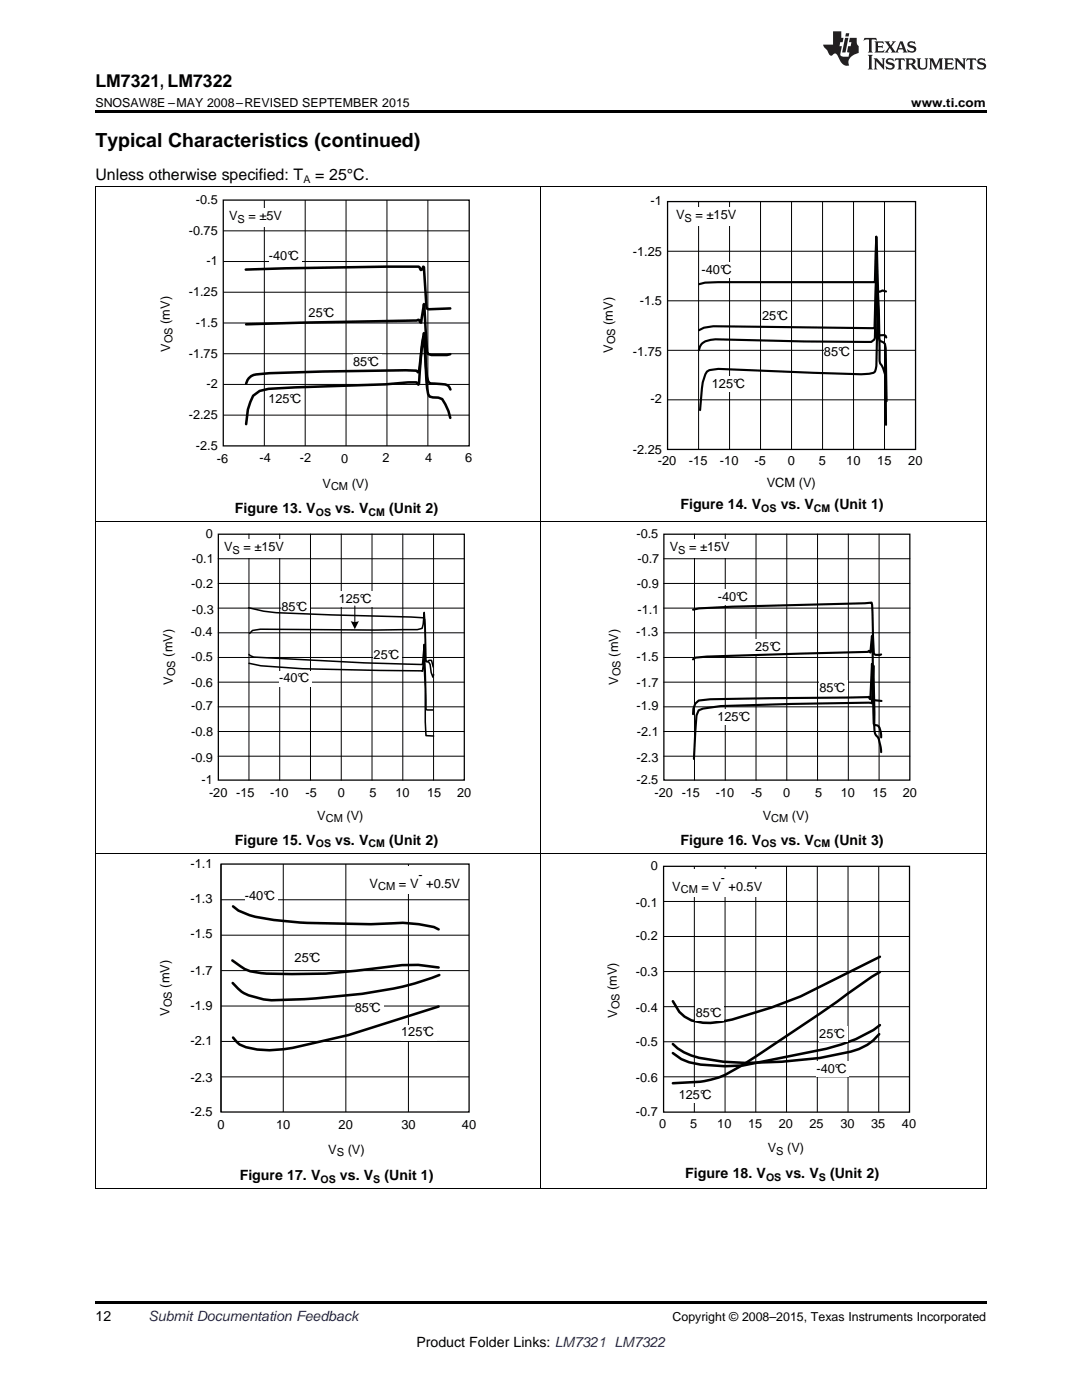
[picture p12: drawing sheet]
<svg xmlns="http://www.w3.org/2000/svg" width="216mm" height="279mm" viewBox="0 0 216 279" stroke-linecap="round" stroke-linejoin="round" font-family="sans-serif">
<path d="M19 259.7h177.8v.5h-177.8z" fill="#000"/>
<g fill="none" stroke="#000" stroke-width=".2">
<path d="M19.1 170.3v67M44.1 172.5v49.4M44.1 179.6h49.5M56.5 172.4v49.5M69 172.4v49.5M81.5 172.4v49.5M107.9 170.3v67M196.8 170.3v67M44.1 193.7h49.5M44.1 186.6h49.5M44.1 214.9h49.5M44.1 207.8h49.5"/>
<path d="M44.1 200.8h49.5M19 237.2h177.8"/>
</g>
<path d="M46.4 191.7a9.3 9.3 0 0 0 6.8 2.6h11.8l6-.6 9.2-1.1h3.3l4 .5M46.5 180.9l1.1 .8 2.2 .9a53.8 53.8 0 0 0 11.5 1.6l12.7 .2 6.4-.2 3.2 .2 3 .6 .9 .5M87.7 194.6a58.1 58.1 0 0 1-15.4 3.7l-9.4 1-8.7 .3a10.2 10.2 0 0 1-6.7-2.3l-1.1-1.1M87.5 200.9l-18 5.7-11.1 2.5a20.3 20.3 0 0 1-9.3-.1l-1.3-.5-1.3-1.4" fill="none" stroke="#000" stroke-width=".51"/>
<path d="M44.1 172.4h49.5v49.5h-49.5z" fill="none" stroke="#000" stroke-width=".26"/>
<g fill="#fff">
<path d="M48.9 177.4h6.5v3.1h-6.5z" fill-rule="evenodd"/>
<path d="M58.8 189.8h5.7v3h-5.7z" fill-rule="evenodd"/>
<path d="M70.8 199.6h5.7v3.1h-5.7z" fill-rule="evenodd"/>
<path d="M80 204.5h7.2v3.1h-7.2z" fill-rule="evenodd"/>
<path d="M73.7 173h18.1v5.5h-18.1z" fill-rule="evenodd"/>
</g>
<path d="M175.6 190.9l-15.9 8-5.7 2.2-7.9 2.4a14.3 14.3 0 0 1-8.1 .2l-1.4-.8-1-1-1.3-2.1M175.6 194l-1.6 .9a488 488 0 0 1-25.8 17.7 18 18 0 0 1-8.5 3.3l-5.4 .3M175.4 206.4a9.9 9.9 0 0 1-5.6 3.5 88.3 88.3 0 0 1-25.5 2l-4.8-.8a10.3 10.3 0 0 1-5.2-2.7M175.6 204.6a27.6 27.6 0 0 1-10.7 4.7l-10.8 2.2a33.6 33.6 0 0 1-16.6 .5l-1.6-.6-1.6-1.2" fill="none" stroke="#000" stroke-width=".51"/>
<g fill="none" stroke="#000" stroke-width=".2">
<path d="M132.4 179.9h49.1M138.6 172.9v49.1M144.7 172.9v49.1M150.8 172.9v49.1M156.9 172.9v49.1M163.1 172.9v49.1M169.2 172.9v49.1M175.3 172.9v49.1M132.4 193.9h49.1M132.4 186.9h49.1M132.4 214.9h49.1M132.4 207.9h49.1"/>
<path d="M132.4 200.9h49.1"/>
</g>
<path d="M132.4 172.9h49.1v49.1h-49.1z" fill="none" stroke="#000" stroke-width=".25"/>
<g fill="#fff">
<path d="M134.1 173.6h18v5.4h-18z" fill-rule="evenodd"/>
<path d="M138.8 200.6h5.7v3h-5.7z" fill-rule="evenodd"/>
<path d="M135.4 217h7.1v3h-7.1z" fill-rule="evenodd"/>
<path d="M162.9 211.8h6.6v3h-6.6z" fill-rule="evenodd"/>
<path d="M163.5 204.8h5.7v3.1h-5.7z" fill-rule="evenodd"/>
</g>
<g fill="none" stroke="#000" stroke-width=".2">
<path d="M19.1 104.2v66.1M43.5 111.5h49.2M43.5 116.4h49.2M49.7 106.6v49.1M55.8 106.6v49.1M62 106.6v49.1M68.1 106.6v49.1M74.2 106.6v49.1M80.4 106.6v49.1M86.5 106.6v49.1M107.9 104.2v66.1M196.8 104.2v66.1"/>
<path d="M43.5 121.4h49.2M43.5 126.3h49.2M43.5 131.2h49.2M43.5 136.1h49.2M43.5 141.1h49.2M43.5 146h49.2M43.5 150.9h49.2M19 170.3h177.8"/>
</g>
<path d="M43.6 106.6h49v49.1h-49z" fill="none" stroke="#000" stroke-width=".25"/>
<g fill="#fff">
<path d="M44.7 107.6h12v3.6h-12z" fill-rule="evenodd"/>
<path d="M55.7 133.9h6.5v3.1h-6.5z" fill-rule="evenodd"/>
<path d="M74.5 129.2h5.7v3.1h-5.7z" fill-rule="evenodd"/>
<path d="M56.2 119.6h5.7v3h-5.7z" fill-rule="evenodd"/>
<path d="M67.6 118h7.1v3.1h-7.1z" fill-rule="evenodd"/>
</g>
<path d="M70.8 120.9v3.4" fill="none" stroke="#000" stroke-width=".21"/>
<path d="M70 123.9a1.84 1.84 0 0 0 1.6 0l-.8 1.7z" fill-rule="evenodd" fill="#000"/>
<path d="M49.6 121.3l3 .7 2.5 .3 29.3 1 .3 .3 .2 8.2 .1 .3h.3l.3-.3h.5l.3 1.3M49.7 130.6l.9 .5a718.2 718.2 0 0 0 33.7 1.5l.3-4 .4 13 1.4 .1M49.7 132.4l2.4 .5 8.2 .6 24 .5 .3-2.4 .3 5.7 .1 9.5 1.5 .1M49.8 126.4l.6-.6 1.6-.2 22.8 .1h8.5l.9-.3 .4-3.2 .4 9.8 .5 .1 .3 .5 .2 1.6 .4 .9 .1-.5" fill="none" stroke="#000" stroke-width=".3"/>
<path d="M132.5 106.6h49v49.1h-49z" fill="none" stroke="#000" stroke-width=".25"/>
<g fill="none" stroke="#000" stroke-width=".2">
<path d="M132.4 111.5h49.2M132.4 116.4h49.2M138.6 106.6v49.1M144.7 106.6v49.1M150.9 106.6v49.1M157 106.6v49.1M163.1 106.6v49.1M169.3 106.6v49.1M175.4 106.6v49.1M132.4 121.4h49.2M132.4 126.3h49.2M132.4 131.2h49.2"/>
<path d="M132.4 136.1h49.2M132.4 141.1h49.2M132.4 146h49.2M132.4 150.9h49.2"/>
</g>
<g fill="#fff">
<path d="M133.6 107.6h12v3.6h-12z" fill-rule="evenodd"/>
<path d="M143.3 117.7h6.5v3.1h-6.5z" fill-rule="evenodd"/>
<path d="M150.7 127.5h5.7v3.1h-5.7z" fill-rule="evenodd"/>
<path d="M163.5 135.9h5.7v3h-5.7z" fill-rule="evenodd"/>
<path d="M143.1 141.6h7.1v3.1h-7.1z" fill-rule="evenodd"/>
</g>
<path d="M138.3 131.6l.4-.4 2.3-.2 32.2-.9 .2-.2 .3 .3 .3-3.3 .3 12.8 1.6 .2M138.3 121.7l1.2-.3 6.7-.3 27.7-.8 .5 10.2 .3 .2 1.1-.1M138.3 142.5l.1-1.1 .3-1 .7-.6 2.3-.2 31.7-.5 .3 .5 .3-7.1 .3 11.9 .2 .3 .5 .1a1.93 1.93 0 0 1 .8 1.9v.5M175.8 150.1l-.1-1a3.9 3.9 0 0 0-1.1-2.7l-.2-1.5-.1-12.1-.3 7.6-.6-.2-15.5 .3-14.1 .4-3.6 .5-.8 .4-.4 1-.5 8.7" fill="none" stroke="#000" stroke-width=".42"/>
<g fill="none" stroke="#000" stroke-width=".2">
<path d="M19.1 37.3v66.9M52.7 39.9v49.1M60.9 39.9v49.1M69 39.9v49.1M77.2 39.9v49.1M85.4 39.9v49.1M107.9 37.3v66.9M196.8 37.3v66.9M44.6 58.3h49M44.6 52.2h49M44.6 46.1h49M44.6 76.7h49"/>
<path d="M44.6 70.6h49M44.6 64.5h49M44.6 82.8h49M19 104.2h177.8"/>
</g>
<path d="M44.6 39.9h49v49.1h-49z" fill="none" stroke="#000" stroke-width=".25"/>
<g fill="#fff">
<path d="M53.7 49.6h6.5v3h-6.5z" fill-rule="evenodd"/>
<path d="M61.6 61.1h5.7v3h-5.7z" fill-rule="evenodd"/>
<path d="M70.5 70.8h5.6v3h-5.6z" fill-rule="evenodd"/>
<path d="M53.6 78.1h7v3h-7z" fill-rule="evenodd"/>
</g>
<path d="M49 53.8l7.9-.2 26.6-.4 .5 .7 .2-.1 .3-.6 .1 .1 .6 8.3 .3 .1 4.3-.1M49.1 64.7l34-.7 .4-.2 .3 .5 .2 .1 .6-3.7 .6 9.5 .2 .4 .7 .3h3.1l.6-.2M49.1 76.6a2.28 2.28 0 0 1 2-1.9l2.7-.2 10.6-.4 16.6-.2 2.1 .1 .3 .3 .2-.2 1-7.6 .4 6.5 .2 2.1 .2 1 .4 .4 3.1 .2 .5 .2 .5 .8M89.8 83.4l-.3-1.3-1.3-2.5-.7-.2-1.8-.3-.3-.5-.3-2.6-.6-8.9-.4 3-.5 6.4-.1 .3-.4-.5h-1.7l-4.5 .4-23.3 .9-1.8 .4-1.3 1-1 2.7-.4 2.9" fill="none" stroke="#000" stroke-width=".51"/>
<path d="M45.7 41.6h10.6v3.6h-10.6z" fill-rule="evenodd" fill="#fff"/>
<path d="M133.2 50.1h49.5M139.4 40.2v49.5M145.6 40.2v49.5M151.8 40.2v49.5M157.9 40.2v49.5M164.1 40.2v49.5M170.3 40.2v49.5M176.5 40.2v49.5M133.2 79.8h49.5M133.2 69.9h49.5M133.2 60h49.5" fill="none" stroke="#000" stroke-width=".2"/>
<path d="M133.2 40.2h49.5v49.5h-49.5z" fill="none" stroke="#000" stroke-width=".26"/>
<path d="M139.5 56.7l1.2-.3 2.6-.1h31.3l.3-9.1 .3 11.1 .9-.3 .7 .2M139.5 69.9a2.33 2.33 0 0 1 2.3-2.1l1-.1 17.7 .4 13.4 .1 .5-.4 .2-.3 .3-13.6 .2 12.9 .4 1.2 .8 .3 .3 .3 .1 .9 .2 10.6M139.5 65.9l1-.5 1.8-.3 32.2 .4 .4-12.8 .4 14.2h1.2l.3 .5M139.7 81.8l.5-5.5 .5-1.6 .4-.5 .5-.3 1.7-.3 28.5 1.1 2.5-.3 .3-.2 .3-1.2 .3-14.7 .4 14.2a5.9 5.9 0 0 1 1.1 4.7l.1 7.6" fill="none" stroke="#000" stroke-width=".43"/>
<g fill="#fff">
<path d="M134.9 41.4h12.1v3.6h-12.1z" fill-rule="evenodd"/>
<path d="M140 52.4h6.5v3.1h-6.5z" fill-rule="evenodd"/>
<path d="M152.1 61.6h5.7v3.1h-5.7z" fill-rule="evenodd"/>
<path d="M164.4 68.7h5.7v3.1h-5.7z" fill-rule="evenodd"/>
<path d="M142 75.1h7.2v3h-7.2z" fill-rule="evenodd"/>
</g>
<path d="M19 37.2h177.8" fill="none" stroke="#000" stroke-width=".2"/>
<path d="M19 22h177.8v.5h-177.8z" fill="#000"/>
<g fill="#231f20">
<path d="M172.5 7.6l-.1 .5 .4-.2h.6v.1v2.1l-.2 .4h.9l-.2-.4v-2.1l.1-.1h.5l.5 .2-.2-.5zM174.5 8.3l.2 .3v1.5l-.2 .4h1.8l.2-.6a1.04 1.04 0 0 1-1.3 .2v-.7h.6l.3 .2v-.6l-.3 .2h-.6v-.6l.8-.1 .4 .3-.2-.5zM176.5 8.3l.9 1.1-.9 1.1h.8l-.2-.2 .4-.7 .5 .7-.2 .2h1.5l-.2-.2 .2-.4h.9l.1 .4-.2 .2h1l-.3-.3-.7-1.9h-.5l-.9 2-.8-1 .9-1h-.8l.1 .3-.4 .5-.3-.6 .1-.2zM179.7 8.6l.4 1h-.7zM181.3 8.4a.63 .63 0 0 0-.2 .7 .63 .63 0 0 0 .6 .4l.6 .2 .1 .2a.75 .75 0 0 1-.7 .4 .75 .75 0 0 1-.6-.5l.1 .7 .1-.1a1.11 1.11 0 0 0 1.5-.6 1.13 1.13 0 0 0-1.2-.8l-.1-.4a1.04 1.04 0 0 1 1.2 .2l-.2-.5-.2 .1-.4-.2zM173.2 10.9l.2 .4v2.2l-.2 .4h1l-.3-.4v-2.2l.3-.4zM174.3 11.6l.3 .4v1.5l-.3 .4h.8l-.2-.4v-1.3l1.5 1.7v-1.9l.2-.4h-.7l.2 .4v.9l-1.1-1.3zM177 11.8a.62 .62 0 0 0-.2 .7 .62 .62 0 0 0 .6 .4l.6 .1 .1 .3a.76 .76 0 0 1-.7 .3 .76 .76 0 0 1-.7-.4l.2 .7 .1-.1a1.11 1.11 0 0 0 1.5-.6 1.13 1.13 0 0 0-1.2-.8l-.1-.4a1.04 1.04 0 0 1 1.2 .2l-.2-.6-.2 .1-.5-.1zM178.7 11.6l-.2 .6a.61 .61 0 0 1 .8-.3v1.6l-.2 .4h.9l-.2-.4v-1.6a.63 .63 0 0 1 .7 .3l-.1-.6zM180.6 11.6l.3 .4v1.5l-.3 .4h1l-.2-.2-.1-.8 .6 .2a.76 .76 0 0 0 1.2 .7l-1-1a.58 .58 0 0 0 .6-.5 .58 .58 0 0 0-.5-.6zM181.4 11.9h.1a.45 .45 0 0 1 .5 .1 .45 .45 0 0 1 .1 .5l-.8 .2zM182.9 11.6l.2 .2a2.17 2.17 0 0 0 .3 1.9 .99 .99 0 0 0 1.6-.6v-1.1l.2-.4h-.7l.2 .2a1.92 1.92 0 0 1-.2 1.8 .6 .6 0 0 1-.9-.5v-1.1l.2-.4zM185.4 11.6l.2 .4v1.5l-.2 .4h.7l-.2-.4v-1.4l.8 1.8 .8-1.8v1.4l-.2 .4h.9l-.2-.4v-1.5l.2-.4h-.8l-.6 1.5-.6-1.5zM188.4 11.6l.2 .4v1.5l-.2 .4h1.8l.1-.6a1.04 1.04 0 0 1-1.2 .1v-.6h.5l.4 .2v-.6l-.4 .2h-.5v-.7h.8l.3 .3-.1-.6zM190.5 11.6l.2 .4v1.5l-.2 .4h.7l-.2-.4v-1.3l1.5 1.7v-1.9l.2-.4h-.7l.2 .4v.9l-1.1-1.3zM192.9 11.6l-.1 .6a.61 .61 0 0 1 .7-.3l.1 1.6-.3 .4h1l-.3-.4 .1-1.6a.63 .63 0 0 1 .7 .3l-.1-.6zM195.2 11.8a.62 .62 0 0 0-.2 .7 .62 .62 0 0 0 .6 .4l.6 .1 .1 .3a.76 .76 0 0 1-.7 .3 .76 .76 0 0 1-.6-.4l.1 .7 .1-.1a1.11 1.11 0 0 0 1.6-.6 1.13 1.13 0 0 0-1.3-.8l-.1-.4a1.04 1.04 0 0 1 1.2 .2l-.1-.6-.2 .1-.5-.1z"/>
<path d="M166.2 6.3v2.6h-1.9v.4l.8 .9a.91 .91 0 0 0 1 .8 .56 .56 0 0 1 .5-.3 .56 .56 0 0 1 .5 .3l.4 .8a1.53 1.53 0 0 0 1.9 1.2 1.54 1.54 0 0 1 1-2.1l.9-.3v-1.4a1.52 1.52 0 0 1-.4-1.6h-1.3l-.2 .8h.5l-.2 .8h-.5l-.1 1v.2l.4 .1-.2 .8a1.93 1.93 0 0 1-1.6-.3l.3-1.8h-.5l.2-.8h.4l.2-.8h-.4v-1.3zM168.6 7.6l-.6 2.9h.7l.6-2.9zM168.8 6.6l-.1 .7h.6l.2-.7z"/>
</g>
<text font-size="3.9" x="19" y="29.3">Typical Characteristics (continued)</text>
<text font-size="3.5" x="19" y="17.3">LM7321, LM7322</text>
<g font-size="3.2">
<text x="19" y="36">Unless otherwise specified: T</text>
<text x="62.9" y="36">= 25°C.</text>
</g>
<g font-size="2.8">
<text x="135.8" y="101.7">Figure 14. V</text>
<text x="155.8" y="101.7">vs. V</text>
<text x="166.5" y="101.7">(Unit 1)</text>
<text x="46.9" y="102.4">Figure 13. V</text>
<text x="66.9" y="102.4">vs. V</text>
<text x="77.6" y="102.4">(Unit 2)</text>
<text x="46.9" y="168.6">Figure 15. V</text>
<text x="66.9" y="168.6">vs. V</text>
<text x="77.6" y="168.6">(Unit 2)</text>
<text x="135.8" y="168.6">Figure 16. V</text>
<text x="155.8" y="168.6">vs. V</text>
<text x="166.5" y="168.6">(Unit 3)</text>
<text x="47.8" y="235.5">Figure 17. V</text>
<text x="67.8" y="235.5">vs. V</text>
<text x="76.7" y="235.5">(Unit 1)</text>
<text x="136.7" y="235.1">Figure 18. V</text>
<text x="156.7" y="235.1">vs. V</text>
<text x="165.6" y="235.1">(Unit 2)</text>
<text x="19" y="263.6">12</text>
<text x="83.1" y="268.9">Product Folder Links: LM7321 LM7322</text>
</g>
<text font-size="2.8" fill="#0000c8" x="29.6" y="263.6">Submit Documentation Feedback</text>
<g font-size="2.6">
<text x="129.8" y="41">-1</text>
<text x="134.9" y="43.8">V</text>
<text x="138.8" y="43.8">= ±15V</text>
<text x="126.3" y="51">-1.25</text>
<text x="140" y="54.7">-40°C</text>
<text x="122.3" y="64.8" transform="rotate(-90 122.3 64.8)">(mV)</text>
<text x="127.7" y="60.9">-1.5</text>
<text x="152.1" y="63.9">25°C</text>
<text x="122.3" y="70.5" transform="rotate(-90 122.3 70.5)">V</text>
<text x="126.3" y="71">-1.75</text>
<text x="164.4" y="71">85°C</text>
<text x="142" y="77.4">125°C</text>
<text x="129.8" y="80.5">-2</text>
<text x="126.3" y="90.5">-2.25</text>
<text x="131.3" y="92.9">-20</text>
<text x="137.5" y="92.8">-15</text>
<text x="143.7" y="92.8">-10</text>
<text x="150.6" y="92.8">-5</text>
<text x="157.2" y="92.8">0</text>
<text x="163.4" y="92.8">5</text>
<text x="168.8" y="92.8">10</text>
<text x="175" y="92.8">15</text>
<text x="181.2" y="92.8">20</text>
<text x="153" y="97.2">VCM (V)</text>
<text x="38" y="173.3">-1.1</text>
<text x="48.9" y="179.7">-40°C</text>
<text x="73.7" y="177.2">V</text>
<text x="79.6" y="177.2">= V +0.5V</text>
<text x="38" y="180.3">-1.3</text>
<text x="38" y="187.1">-1.5</text>
<text x="33.8" y="197.1" transform="rotate(-90 33.8 197.1)">(mV)</text>
<text x="38" y="194.6">-1.7</text>
<text x="58.8" y="192.1">25°C</text>
<text x="33.8" y="202.7" transform="rotate(-90 33.8 202.7)">V</text>
<text x="38" y="201.7">-1.9</text>
<text x="70.8" y="201.9">85°C</text>
<text x="38" y="208.5">-2.1</text>
<text x="80" y="206.8">125°C</text>
<text x="38" y="215.9">-2.3</text>
<text x="38" y="222.7">-2.5</text>
<text x="43.4" y="225.2">0</text>
<text x="55.1" y="225.2">10</text>
<text x="67.6" y="225.2">20</text>
<text x="80.1" y="225.2">30</text>
<text x="92.2" y="225.2">40</text>
<text x="65.5" y="230.3">V</text>
<text x="69.4" y="230.3">(V)</text>
</g>
<g font-size="2.5">
<text x="19" y="21.4">SNOSAW8E –MAY 2008–REVISED SEPTEMBER 2015</text>
<text x="181.8" y="21.4">www.ti.com</text>
<text x="39.1" y="40.7">-0.5</text>
<text x="37.7" y="46.8">-0.75</text>
<text x="45.7" y="44">V</text>
<text x="49.6" y="44">= ±5V</text>
<text x="41.2" y="53">-1</text>
<text x="53.7" y="51.9">-40°C</text>
<text x="37.7" y="59.1">-1.25</text>
<text x="33.9" y="64.6" transform="rotate(-90 33.9 64.6)">(mV)</text>
<text x="39.1" y="65.2">-1.5</text>
<text x="61.6" y="63.4">25°C</text>
<text x="33.9" y="70.2" transform="rotate(-90 33.9 70.2)">V</text>
<text x="37.7" y="71.4">-1.75</text>
<text x="41.2" y="77.5">-2</text>
<text x="70.5" y="73.1">85°C</text>
<text x="37.7" y="83.7">-2.25</text>
<text x="53.6" y="80.4">125°C</text>
<text x="39.1" y="89.8">-2.5</text>
<text x="43.3" y="92.3">-6</text>
<text x="51.8" y="92.3">-4</text>
<text x="59.8" y="92.3">-2</text>
<text x="68" y="92.4">0</text>
<text x="76.3" y="92.3">2</text>
<text x="84.9" y="92.3">4</text>
<text x="92.8" y="92.3">6</text>
<text x="64.4" y="97.4">V</text>
<text x="70.2" y="97.4">(V)</text>
<text x="41.1" y="107.4">0</text>
<text x="127" y="107.4">-0.5</text>
<text x="38.3" y="112.4">-0.1</text>
<text x="44.7" y="110">V</text>
<text x="48.6" y="110">= ±15V</text>
<text x="127.2" y="112.4">-0.7</text>
<text x="133.6" y="110">V</text>
<text x="137.5" y="110">= ±15V</text>
<text x="38.2" y="117.3">-0.2</text>
<text x="127.1" y="117.3">-0.9</text>
<text x="38.3" y="122.6">-0.3</text>
<text x="56.2" y="121.8">85°C</text>
<text x="67.6" y="120.3">125°C</text>
<text x="127.2" y="122.6">-1.1</text>
<text x="143.3" y="120">-40°C</text>
<text x="34.5" y="131.1" transform="rotate(-90 34.5 131.1)">(mV)</text>
<text x="38.1" y="126.8">-0.4</text>
<text x="38.1" y="131.9">-0.5</text>
<text x="74.5" y="131.5">25°C</text>
<text x="123.4" y="131.1" transform="rotate(-90 123.4 131.1)">(mV)</text>
<text x="127" y="126.8">-1.3</text>
<text x="127" y="131.9">-1.5</text>
<text x="150.7" y="129.8">25°C</text>
<text x="34.5" y="136.6" transform="rotate(-90 34.5 136.6)">V</text>
<text x="38.1" y="137.1">-0.6</text>
<text x="55.7" y="136.2">-40°C</text>
<text x="123.4" y="136.6" transform="rotate(-90 123.4 136.6)">V</text>
<text x="127" y="137.1">-1.7</text>
<text x="38.1" y="141.6">-0.7</text>
<text x="127" y="141.6">-1.9</text>
<text x="143.1" y="143.9">125°C</text>
<text x="163.5" y="138.2">85°C</text>
<text x="38.2" y="146.8">-0.8</text>
<text x="127.1" y="146.8">-2.1</text>
<text x="38.1" y="152">-0.9</text>
<text x="127" y="152">-2.3</text>
<text x="40.2" y="156.5">-1</text>
<text x="41.7" y="159">-20 -15</text>
<text x="53.9" y="159">-10</text>
<text x="61" y="159">-5</text>
<text x="67.4" y="159">0</text>
<text x="73.7" y="159">5</text>
<text x="78.9" y="159">10</text>
<text x="85.2" y="159">15</text>
<text x="91.2" y="159">20</text>
<text x="127" y="156.5">-2.5</text>
<text x="130.6" y="159">-20 -15</text>
<text x="142.8" y="159">-10</text>
<text x="149.9" y="159">-5</text>
<text x="156.3" y="159">0</text>
<text x="162.6" y="159">5</text>
<text x="167.8" y="159">10</text>
<text x="174.1" y="159">15</text>
<text x="180.1" y="159">20</text>
<text x="63.3" y="163.6">V</text>
<text x="69.1" y="163.6">(V)</text>
<text x="152.2" y="163.6">V</text>
<text x="158" y="163.6">(V)</text>
<text x="129.8" y="173.6">0</text>
<text x="83.5" y="175.4">-</text>
<text x="134.1" y="177.8">V</text>
<text x="140" y="177.8">= V</text>
<text x="143.8" y="176">-</text>
<text x="145.4" y="177.8">+0.5V</text>
<text x="126.9" y="181">-0.1</text>
<text x="126.9" y="187.7">-0.2</text>
<text x="123.1" y="197.6" transform="rotate(-90 123.1 197.6)">(mV)</text>
<text x="126.9" y="194.8">-0.3</text>
<text x="123.1" y="203.2" transform="rotate(-90 123.1 203.2)">V</text>
<text x="126.9" y="202">-0.4</text>
<text x="138.8" y="202.9">85°C</text>
<text x="126.9" y="208.8">-0.5</text>
<text x="163.5" y="207.1">25°C</text>
<text x="126.9" y="216">-0.6</text>
<text x="162.9" y="214.1">-40°C</text>
<text x="135.4" y="219.2">125°C</text>
<text x="126.9" y="222.8">-0.7</text>
<text x="131.5" y="225.1">0</text>
<text x="137.7" y="225.1">5</text>
<text x="143.1" y="225.1">10</text>
<text x="149.3" y="225.1">15</text>
<text x="155.4" y="225.1">20</text>
<text x="161.5" y="225.1">25</text>
<text x="167.7" y="225.1">30</text>
<text x="173.8" y="225.1">35</text>
<text x="180" y="225.1">40</text>
<text x="153.2" y="230">V</text>
<text x="157.1" y="230">(V)</text>
<text x="134.2" y="263.6">Copyright © 2008–2015, Texas Instruments Incorporated</text>
</g>
<g font-size="2.2">
<text x="47.4" y="44.4">S</text>
<text x="136.6" y="44.2">S</text>
<text x="34.4" y="68.5" transform="rotate(-90 34.4 68.5)">OS</text>
<text x="122.8" y="68.7" transform="rotate(-90 122.8 68.7)">OS</text>
<text x="66.1" y="97.8">CM</text>
<text x="46.4" y="110.5">S</text>
<text x="135.3" y="110.5">S</text>
<text x="34.9" y="135" transform="rotate(-90 34.9 135)">OS</text>
<text x="123.8" y="135" transform="rotate(-90 123.8 135)">OS</text>
<text x="65" y="164.1">CM</text>
<text x="153.9" y="164.1">CM</text>
<text x="75.4" y="177.7">CM</text>
<text x="135.8" y="178.2">CM</text>
<text x="34.3" y="201" transform="rotate(-90 34.3 201)">OS</text>
<text x="123.6" y="201.5" transform="rotate(-90 123.6 201.5)">OS</text>
<text x="67.2" y="230.8">S</text>
<text x="154.9" y="230.4">S</text>
</g>
<g font-size="2.1">
<text x="60.5" y="36.6">A</text>
<text x="63" y="103">OS</text>
<text x="73.5" y="103">CM</text>
<text x="151.9" y="102.2">OS</text>
<text x="162.4" y="102.2">CM</text>
<text x="63" y="169.1">OS</text>
<text x="73.5" y="169.1">CM</text>
<text x="151.9" y="169.1">OS</text>
<text x="162.4" y="169.1">CM</text>
<text x="64" y="236.1">OS</text>
<text x="74.5" y="236.1">S</text>
<text x="152.9" y="235.7">OS</text>
<text x="163.4" y="235.7">S</text>
</g>
</svg>
